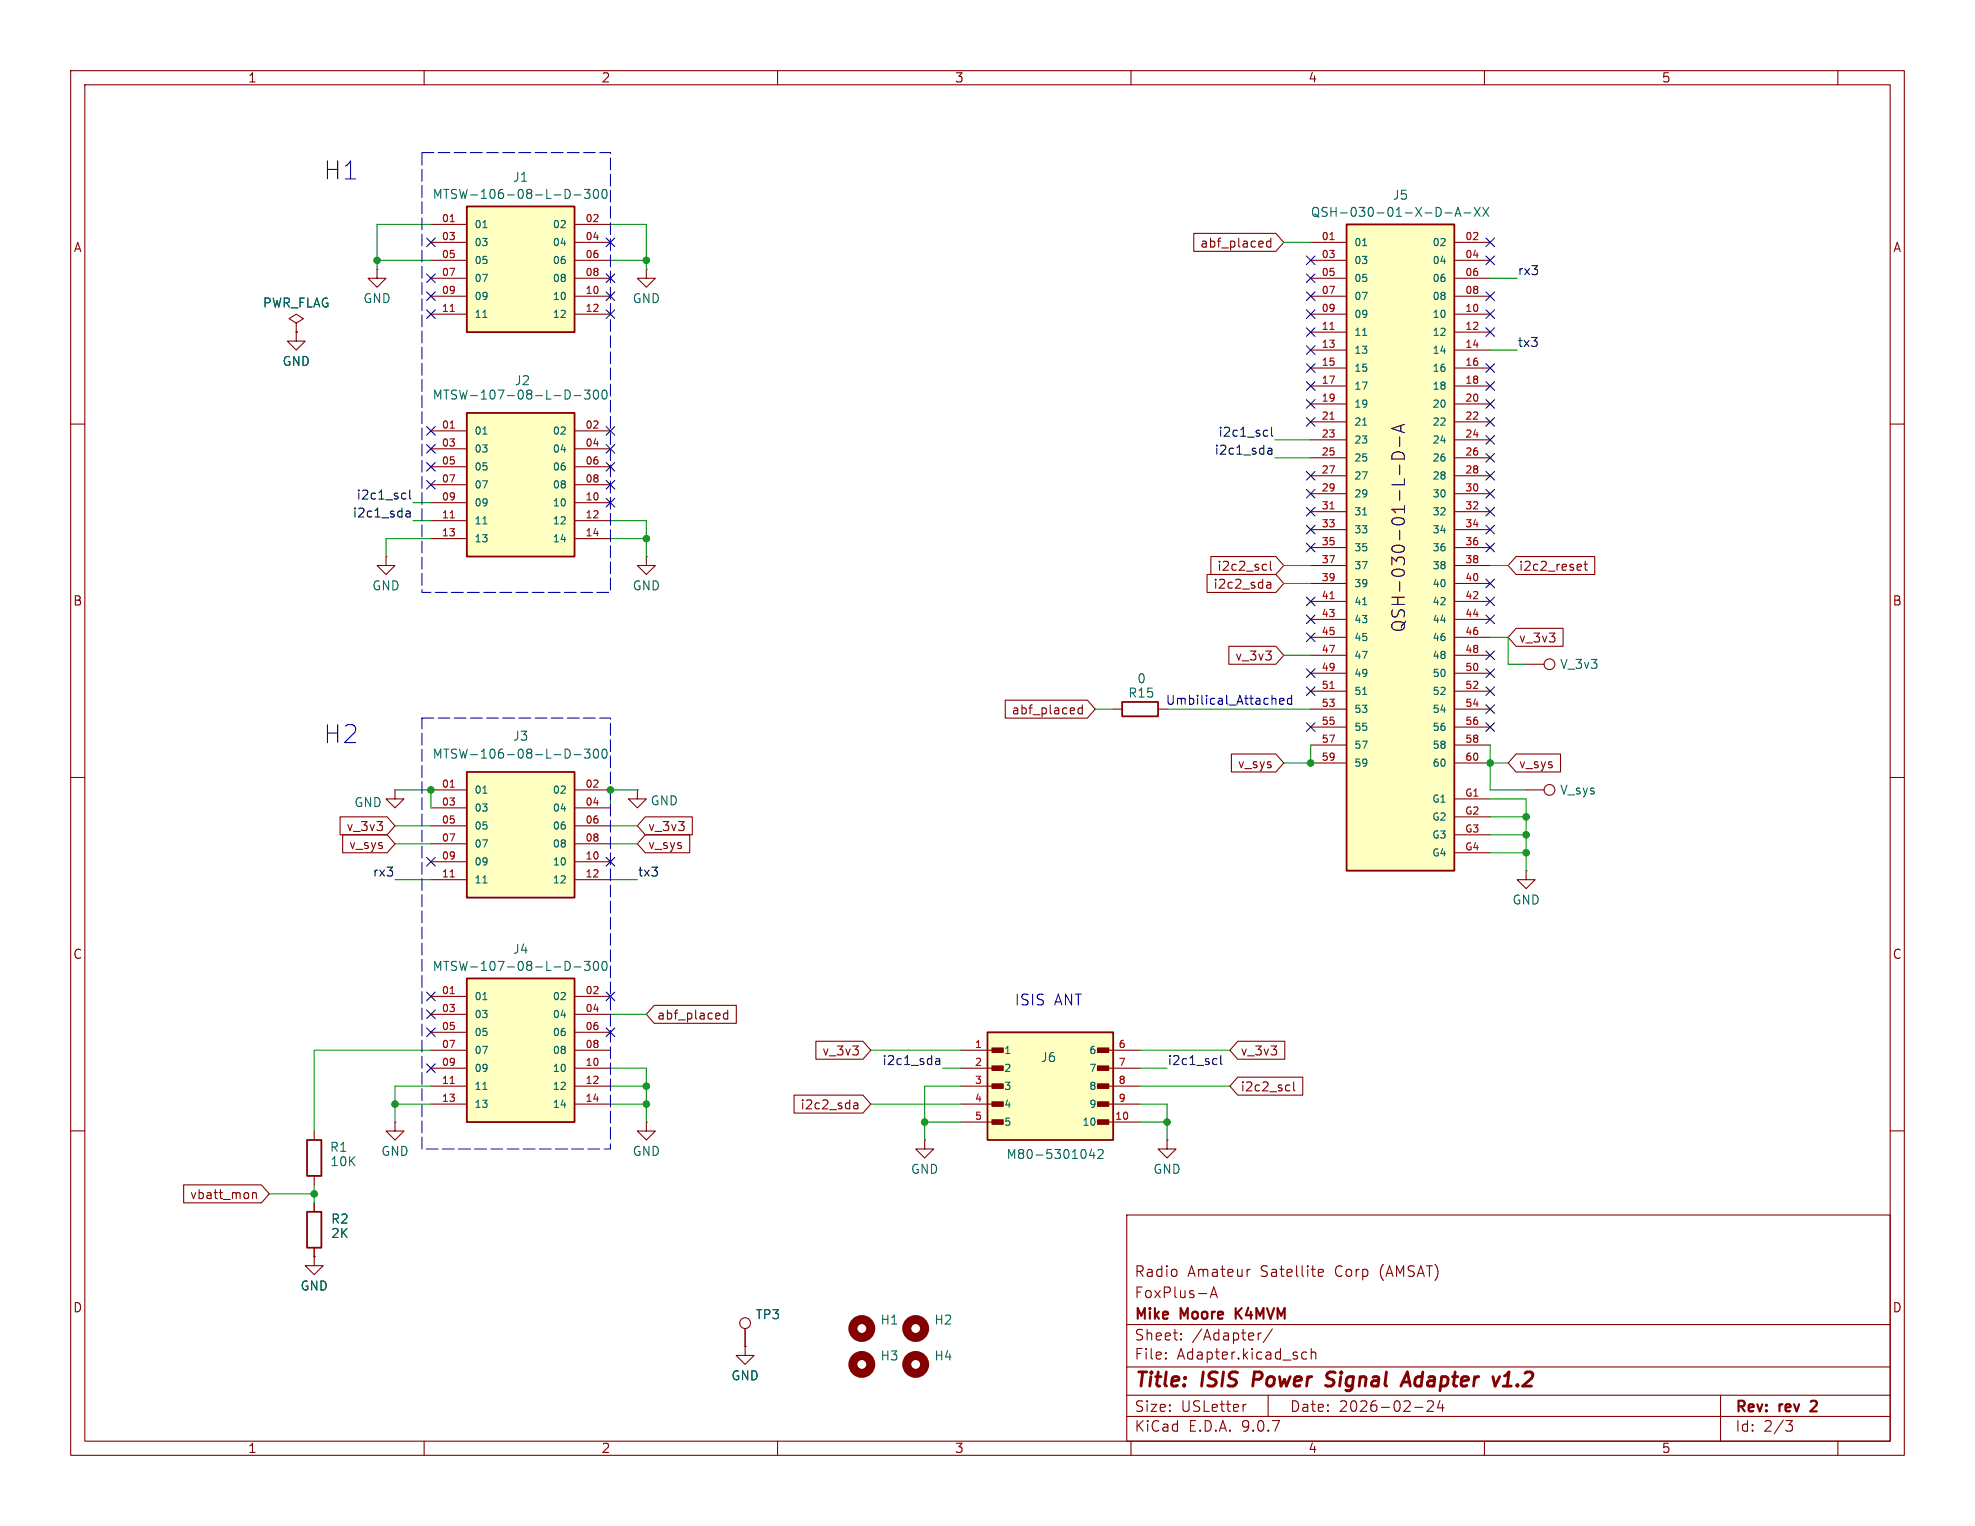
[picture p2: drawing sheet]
<svg xmlns="http://www.w3.org/2000/svg" width="279mm" height="216mm" viewBox="0 0 279 216" stroke-linecap="round" stroke-linejoin="round" font-family="sans-serif">
<g fill="none" stroke="#840000" stroke-width=".15">
<path d="M10 10h259.4v195.9h-259.4zM12 12h255.4v191.9h-255.4zM60 10v2M110 10v2M160 10v2M210 10v2M260 10v2M10 60h2M267.4 60h2M10 110h2M267.4 110h2M10 160h2"/>
<path d="M44.4 160v1.3M44.4 166.4v1.2M159.4 171.9h108v32h-108zM176.9 179.6l-.3 .1M267.4 160h2M159.4 197.4h108M159.4 193.4h108M159.4 187.4h108M164.9 192.1l.1 .1-.1 .1M164.9 192.1v.1v.1M164.9 191.4v.1M164.9 192.1v.2"/>
<path d="M164.9 191.4h.1l-.1 .1M167.1 189.4v.1v.1M167.1 189.4l-.1 .1 .1 .1M167.1 188.7v.1M167.1 189.4v.2M167.1 188.7h-.1l.1 .1M171.2 183.6l.5-1.5 .5 1.5M171.4 183.2h.7M176.3 198.7l-.3 .1M178 188.6v1M178.4 188.6l-.3 .1-.1 .2M179.4 197.4v3"/>
<path d="M180 188l-1.3 1.9M184.2 192.1l.2 .2 .5-.1M184.9 191.4l-.5-.1-.2 .1M185.5 191.4a.37 .37 0 0 1 .6 .1v.8M185.5 190.8v1.5M186.5 180.1l.7-.2-.1-.2-.4-.1-.2 .2 .1 .7 .1 .1 .4-.1M200.1 199.1h1.2M202.7 198.3l.1 .2-.1 .3-.8 .9h.9M203.7 198.1l-.3 1.1h.9M204.1 198.7v1M243.4 197.4v6.5M60 203.9v2"/>
<path d="M110 203.9v2M159.4 200.4h108M160 203.9v2M210 203.9v2M252.6 201h1l-.5 .6a.41 .41 0 0 1 .5 .2v.4l-.2 .2-.5 .1M260 203.9v2"/>
</g>
<path d="M174.8 185.1v1.5M175.7 185.1l-.9 .8M256.2 198.2v.1M257 198.8l-.9 .9h.9" fill="none" stroke="#840000" stroke-width=".3"/>
<path d="M177.5 194.1l-.3 2M188.6 195.9a.85 .85 0 0 1-1.1 .1M188.6 194.1h-.5a.49 .49 0 0 0-.4 .4 .49 .49 0 0 0 .3 .6l.6 .1M198.2 196.1l.9-2 .4 2M198.4 195.5h1M212.7 196.1h1.1M212.8 194.7l.7-.6-.3 2" fill="none" stroke="#840000" stroke-width=".4"/>
<path d="M43.4 161.3h2.1v5.1h-2.1z" fill="none" stroke="#840000" stroke-width=".25"/>
<path d="M139.7 146.1h17.8v15.2h-17.8z" fill="#ffffc2"/>
<path d="M158.7 99.3h5.1v2h-5.1zM139.7 146.1h17.8v15.2h-17.8z" fill="none" stroke="#840000" stroke-width=".25"/>
<g fill="#840000" stroke="#840000" stroke-width=".15">
<path d="M140.3 148.3h1.6v.6h-1.6z"/>
<path d="M140.3 150.8h1.6v.6h-1.6z"/>
<path d="M140.3 153.4h1.6v.6h-1.6z"/>
<path d="M140.3 155.9h1.6v.6h-1.6z"/>
<path d="M140.3 158.4h1.6v.7h-1.6z"/>
<path d="M155.3 148.3h1.5v.6h-1.5z"/>
<path d="M155.3 150.8h1.5v.6h-1.5z"/>
<path d="M155.3 153.4h1.5v.6h-1.5z"/>
<path d="M155.3 155.9h1.5v.6h-1.5z"/>
<path d="M155.3 158.4h1.5v.7h-1.5z"/>
</g>
<g fill="none" stroke="#840000" stroke-width=".15">
<path d="M53.3 38.1v1.3h1.3l-1.3 1.2-1.2-1.2h1.2M53.3 38.1h.1M41.9 47v1.3h1.3l-1.3 1.2-1.3-1.2h1.3M41.9 47h.1M41.9 45.7l1-.6-1-.6-1 .6 1 .6v1.3M55.9 111.8v1.2h1.2l-1.2 1.3-1.3-1.3h1.3M55.9 111.8h.1M157.5 100.3h1.2M163.8 100.3h1.3M55.9 158.8v1.2h1.2l-1.2 1.3-1.3-1.3h1.3M55.9 158.8h.1M135.9 148.6h5.1"/>
<path d="M135.9 151.1h5.1M135.9 153.7h5.1M135.9 156.2h5.1M135.9 158.8h5.1M156.2 148.6h5.1M156.2 151.1h5.1M156.2 153.7h5.1M156.2 156.2h5.1M156.2 158.8h5.1M165.1 161.3v1.3h1.3l-1.3 1.2-1.3-1.2h1.3M165.1 161.3h.1"/>
</g>
<path d="M154.4 162.6l-.3 .9h.8M154.7 163.1v.8M155.3 162.8l.2-.2h.3l.2 .2 .1 .2-.1 .2-.7 .7h.8" fill="none" stroke="#006464" stroke-width=".15"/>
<path d="M66 109.2h15.3v17.8h-15.3z" fill="#ffffc2"/>
<path d="M66 109.2h15.3v17.8h-15.3zM43.4 171.5h2.1v5h-2.1z" fill="none" stroke="#840000" stroke-width=".25"/>
<g fill="none" stroke="#840000" stroke-width=".15">
<path d="M91.4 38.1v1.3h1.3l-1.3 1.2-1.2-1.2h1.2M91.4 38.1h.1M54.6 78.7v1.3h1.3l-1.3 1.3-1.3-1.3h1.3M54.6 78.7h.1M61 111.8h5M61 114.3h5M61 116.8h5M61 119.4h5M81.3 111.8h5.1M81.3 114.3h5.1M81.3 116.8h5.1M81.3 119.4h5.1"/>
<path d="M61 121.9h5M61 124.5h5M81.3 121.9h5.1M81.3 124.5h5.1M44.4 177.8v1.3h1.3l-1.3 1.2-1.2-1.2h1.2M44.4 177.8h.1M44.4 170.2v1.3M44.4 176.5v1.3"/>
</g>
<path d="M68.3 112.2h.6M79.9 106a.64 .64 0 0 1 .8 .6 .64 .64 0 0 1-.8 .7M81.2 106.8h1M82.7 106h.8l-.5 .5 .4 .1v.5l-.2 .2h-.3l-.2-.2M84.1 106.1l.1-.1a.69 .69 0 0 1 .3 1.1l-.1 .2a.69 .69 0 0 1-.3-1.2zM85.3 106.1l.2-.1a.69 .69 0 0 1 .3 1.1l-.2 .2a.69 .69 0 0 1-.3-1.2zM68.3 124.9h.6" fill="none" stroke="#006464" stroke-width=".15"/>
<path d="M63.7 111.4h.6M63.7 124.1h.6" fill="none" stroke="#a90000" stroke-width=".15"/>
<path d="M190.5 31.8h15.2v91.4h-15.2z" fill="#ffffc2"/>
<path d="M190.5 31.8h15.2v91.4h-15.2z" fill="none" stroke="#840000" stroke-width=".25"/>
<g fill="none" stroke="#840000" stroke-width=".15">
<path d="M185.4 34.3h5.1M185.4 36.8h5.1M185.4 39.4h5.1M205.7 34.3h5.1M205.7 36.8h5.1M205.7 39.4h5.1M185.4 41.9h5.1M185.4 44.5h5.1M185.4 47h5.1M185.4 49.5h5.1M185.4 52.1h5.1M185.4 54.6h5.1"/>
<path d="M185.4 57.2h5.1M185.4 59.7h5.1M205.7 41.9h5.1M205.7 44.5h5.1M205.7 47h5.1M205.7 49.5h5.1M205.7 52.1h5.1M205.7 54.6h5.1M205.7 57.2h5.1M205.7 59.7h5.1M185.4 62.2h5.1M185.4 64.8h5.1"/>
<path d="M185.4 67.3h5.1M185.4 69.9h5.1M185.4 72.4h5.1M185.4 74.9h5.1M185.4 77.5h5.1M205.7 62.2h5.1M205.7 64.8h5.1M205.7 67.3h5.1M205.7 69.9h5.1M205.7 72.4h5.1M205.7 74.9h5.1M205.7 77.5h5.1"/>
<path d="M185.4 80h5.1M185.4 82.6h5.1M185.4 85.1h5.1M185.4 87.6h5.1M185.4 90.2h5.1M185.4 92.7h5.1M185.4 95.3h5.1M185.4 97.8h5.1M205.7 80h5.1M205.7 82.6h5.1M205.7 85.1h5.1M205.7 87.6h5.1"/>
<path d="M205.7 90.2h5.1M205.7 92.7h5.1M205.7 95.3h5.1M205.7 97.8h5.1M215.9 94h2.5M185.4 100.3h5.1M185.4 102.9h5.1M185.4 105.4h5.1M185.4 108h5.1M205.7 100.3h5.1M205.7 102.9h5.1M205.7 105.4h5.1"/>
<path d="M205.7 108h5.1M205.7 113h5.1M205.7 115.6h5.1M205.7 118.1h5.1M215.9 111.8h2.5M205.7 120.7h5.1M215.9 123.2v1.3h1.3l-1.3 1.2-1.3-1.2h1.3M215.9 123.2h.1"/>
<circle cx="219.2" cy="94" r=".76"/>
<circle cx="219.2" cy="111.8" r=".76"/>
</g>
<g fill="none" stroke="#006464" stroke-width=".15">
<path d="M192.8 34.8h.6M204.4 30.1h1M205.8 30.6l.5-1.3 .4 1.3M206 30.2h.6M207.1 30.1h1M208.6 29.3l.8 1.3M209.4 29.3l-.8 1.3M209.8 29.3l.8 1.3M210.6 29.3l-.8 1.3M192.8 47.5h.6M192.8 60.2h.6M192.8 72.9h.6"/>
<path d="M192.8 85.6h.6M192.8 98.3h.6"/>
</g>
<path d="M188.2 33.9h.5M188.2 46.6h.5M188.2 59.3h.5M188.2 72h.5M188.2 84.7h.5M188.2 97.4h.5" fill="none" stroke="#a90000" stroke-width=".15"/>
<circle cx="121.9" cy="188" r="1.27" fill="none" stroke="#840000" stroke-width="1.3"/>
<path d="M66 29.2h15.3v17.8h-15.3z" fill="#ffffc2"/>
<path d="M66 29.2h15.3v17.8h-15.3z" fill="none" stroke="#840000" stroke-width=".25"/>
<path d="M61 31.8h5M61 34.3h5M61 36.8h5M61 39.4h5M81.3 31.8h5.1M81.3 34.3h5.1M81.3 36.8h5.1M81.3 39.4h5.1M61 41.9h5M61 44.5h5M81.3 41.9h5.1M81.3 44.5h5.1" fill="none" stroke="#840000" stroke-width=".15"/>
<path d="M68.3 32.2h.6M79.9 26.8a.64 .64 0 0 1 .8 .6 .64 .64 0 0 1-.8 .7M81.2 27.6h1M82.7 26.8h.8l-.5 .5 .4 .1v.5l-.2 .2h-.3l-.2-.2M84.1 26.9l.1-.1a.69 .69 0 0 1 .3 1.1l-.1 .2a.69 .69 0 0 1-.3-1.2zM85.3 26.9l.2-.1a.69 .69 0 0 1 .3 1.1l-.2 .2a.69 .69 0 0 1-.3-1.2zM68.3 44.9h.6" fill="none" stroke="#006464" stroke-width=".15"/>
<path d="M63.7 31.4h.6M63.7 44.1h.6" fill="none" stroke="#a90000" stroke-width=".15"/>
<circle cx="129.5" cy="193" r="1.27" fill="none" stroke="#840000" stroke-width="1.3"/>
<path d="M66 58.4h15.3v20.3h-15.3z" fill="#ffffc2"/>
<path d="M66 58.4h15.3v20.3h-15.3z" fill="none" stroke="#840000" stroke-width=".25"/>
<g fill="none" stroke="#840000" stroke-width=".15">
<path d="M61 61h5M61 63.5h5M61 66h5M61 68.6h5M61 71.1h5M61 73.7h5M61 76.2h5M81.3 61h5.1M81.3 63.5h5.1M81.3 66h5.1M81.3 68.6h5.1M81.3 71.1h5.1"/>
<path d="M81.3 73.7h5.1M81.3 76.2h5.1M91.4 158.8v1.2h1.3l-1.3 1.3-1.2-1.3h1.2M91.4 158.8h.1M130.8 161.3v1.3h1.3l-1.3 1.2-1.3-1.2h1.3M130.8 161.3h.1"/>
</g>
<path d="M79.9 55.2a.64 .64 0 0 1 .8 .6 .64 .64 0 0 1-.8 .7M81.2 56h1M82.7 55.2h.8l-.5 .5 .4 .1v.5l-.2 .2h-.3l-.2-.2M84.1 55.3l.1-.1a.69 .69 0 0 1 .3 1.1l-.1 .2a.69 .69 0 0 1-.3-1.2zM85.3 55.3l.2-.1a.69 .69 0 0 1 .3 1.1l-.2 .2a.69 .69 0 0 1-.3-1.2zM68.3 61.4h.6M68.3 74.1h.6" fill="none" stroke="#006464" stroke-width=".15"/>
<path d="M63.7 60.6h.6M63.7 73.3h.6" fill="none" stroke="#a90000" stroke-width=".15"/>
<circle cx="121.9" cy="193" r="1.27" fill="none" stroke="#840000" stroke-width="1.3"/>
<path d="M66 138.4h15.3v20.4h-15.3z" fill="#ffffc2"/>
<path d="M66 138.4h15.3v20.4h-15.3z" fill="none" stroke="#840000" stroke-width=".25"/>
<g fill="none" stroke="#840000" stroke-width=".15">
<path d="M168.9 33h11.6l1.1 1.3-1.1 1.3h-11.6zM179.8 33.7v1.3M179.8 34.2l-.4-.1-.2 .3v.3l.1 .2h.5M41.9 47h.1M91.4 78.7v1.3h1.3l-1.3 1.3-1.2-1.3h1.2M91.4 78.7h.1M171.3 78.7h9.2l1.1 1.3-1.1 1.3h-9.2zM178.8 79.8l.4 .1M179.7 79.4v1.1l.2 .2M214.5 78.7h11.1v2.6h-11.1l-1.1-1.3zM223.3 79.8l.4 .1v.2l-.6 .2M224.1 79.8h.5"/>
<path d="M224.3 79.4v1.1v.1l.3 .1M142.2 99.1h11.6l1.1 1.2-1.1 1.3h-11.6zM153.1 99.7v1.3M170.8 81.3h9.7l1.1 1.3-1.1 1.2h-9.7zM173.8 91.4h6.7l1.1 1.3-1.1 1.3h-6.7zM179.2 80.6l-.4 .1M179.2 83l.2 .2h.4M179.2 82.4h.5l.1 .8M179.8 82.7h-.4l-.2 .2M214.5 88.9h6.6v2.5h-6.6l-1.1-1.2zM223.7 80.6l-.4 .1M48.1 115.6h6.7l1.1 1.2-1.1 1.3h-6.7z"/>
<path d="M48.5 118.1h6.3l1.1 1.3-1.1 1.3h-6.3zM90.2 111.8v1.2h1.2l-1.2 1.3-1.3-1.3h1.3M90.2 111.8h.1M91.3 118.1h6.3v2.6h-6.3l-1.1-1.3zM91.3 115.6h6.6v2.5h-6.6l-1.1-1.3zM153.1 100.2h-.4l-.2 .2v.4l.1 .1h.5M174.2 106.7h6.3l1.1 1.3-1.1 1.2h-6.3zM214.5 106.7h6.3v2.5h-6.3l-1.1-1.2zM61 141h5M61 143.5h5M61 146.1h5M61 148.6h5"/>
<path d="M61 151.1h5M61 153.7h5M61 156.2h5M81.3 141h5.1M81.3 143.5h5.1M81.3 146.1h5.1M81.3 148.6h5.1M81.3 151.1h5.1M81.3 153.7h5.1M81.3 156.2h5.1M92.6 142.2h11.6v2.6h-11.6l-1.2-1.3zM102.9 142.9v1.3"/>
<path d="M102.9 143.4l-.3-.1-.3 .3v.3l.2 .2h.4M112.3 154.9h9.8l1.1 1.3-1.1 1.3h-9.8zM115.4 147.3h6.7l1.1 1.3-1.1 1.3h-6.7zM120.8 156.7l.1 .2 .5-.1M120.8 156.1h.5l.1 .8M121.4 156.3l-.5 .1-.1 .2M175.1 147.3h6.7v2.6h-6.7l-1.1-1.3zM175.1 152.4h9.2v2.5h-9.2l-1.1-1.2zM182.1 153.5l.4 .1M182.5 154.3h-.4M183 153.1v1.1l.2 .1M26 167.6h11l1.1 1.3-1.1 1.3h-11z"/>
<path d="M35.7 168.7v.9M35.7 168.9l.2-.2 .3 .1 .1 .8M44.4 177.8h.1M44.4 170.2v1.3M44.4 176.5v1.3M105.4 190.5v1.3h1.3l-1.3 1.2-1.3-1.2h1.3M105.4 190.5h.1M105.4 188v2.5"/>
<circle cx="105.4" cy="187.2" r=".76"/>
</g>
<path d="M79.9 136a.64 .64 0 0 1 .8 .7 .64 .64 0 0 1-.8 .6M81.2 136.8h1M82.7 136h.8l-.5 .5 .4 .1v.6l-.2 .1h-.3l-.2-.1M84.1 136.1l.1-.1a.69 .69 0 0 1 .3 1.2l-.1 .1a.69 .69 0 0 1-.3-1.2zM85.3 136.1l.2-.1a.69 .69 0 0 1 .3 1.2l-.2 .1a.69 .69 0 0 1-.3-1.2zM68.3 141.4h.6M68.3 154.1h.6" fill="none" stroke="#006464" stroke-width=".15"/>
<path d="M63.7 140.6h.6M63.7 153.3h.6" fill="none" stroke="#a90000" stroke-width=".15"/>
<circle cx="129.5" cy="188" r="1.27" fill="none" stroke="#840000" stroke-width="1.3"/>
<g fill="none" stroke="#0f0f0f" stroke-width=".15">
<path d="M57 69.8h.4M57.4 70.5l-.4 .1M57.4 73l.2 .1h.4M57.5 72.4h.5v.7M58 69.3v1.1l.1 .2M58 72.6l-.4 .1-.2 .1M179 60.9h.3M179.3 61.7h-.3M179.3 64.1l.2 .2 .4-.1M179.4 63.5h.5v.8M179.9 60.4v1.1l.2 .2M179.9 63.7l-.4 .1-.2 .2"/>
<path d="M132.3 150.4l.2 .2h.4M132.4 149.8h.5v.8M132.9 150.1h-.4l-.2 .2M171.8 149.8h.4M172.2 150.6h-.4M172.7 149.3v1.1l.2 .2"/>
</g>
<g fill="none" stroke="#009600" stroke-width=".15">
<path d="M53.3 36.8h7.7M61 31.8h-7.7v6.3M86.4 36.8h5M86.4 31.8h5v6.3M181.6 34.3h3.8M210.8 39.4h3.8M210.8 49.5h3.8M58.4 73.7h2.6M58.4 71.1h2.6M61 76.2h-6.4v2.5M86.4 73.7h5v5M86.4 76.2h5"/>
<path d="M180.3 64.8h5.1M180.3 62.2h5.1M181.6 82.6h3.8M181.6 80h3.8M181.6 92.7h3.8M210.8 80h2.6M210.8 90.2h2.6v3.8h2.5M55.9 119.4h5.1M55.9 111.8h5.1v2.5M55.9 116.8h5.1M86.4 119.4h3.8M86.4 116.8h3.8"/>
<path d="M90.2 111.8h-3.8v2.5M154.9 100.3h2.6M165.1 100.3h20.3M185.4 105.4v2.6h-3.8M210.8 105.4v6.4h5.1M210.8 108h2.6M210.8 115.6h5.1M210.8 113h5.1v10.2M210.8 118.1h5.1M55.9 124.5h5.1M86.4 124.5h3.8M210.8 120.7h5.1"/>
<path d="M55.9 156.2h5.1M61 153.7h-5.1v5.1M61 148.6h-16.6v11.4M86.4 153.7h5M86.4 151.1h5v7.7M86.4 156.2h5M86.4 143.5h5M123.2 148.6h12.7M123.2 156.2h12.7M130.8 158.8h5.1M133.3 151.1h2.6M135.9 153.7h-5.1v7.6"/>
<path d="M161.3 153.7h12.7M161.3 148.6h12.7M161.3 156.2h3.8v5.1M161.3 151.1h3.8M161.3 158.8h3.8M38.1 168.9h6.3M44.4 167.6v2.6"/>
</g>
<g fill="none" stroke="#000084" stroke-width=".15">
<path d="M60.4 38.8l1.2 1.2M60.4 33.7l1.2 1.2M61.6 38.8l-1.2 1.2M61.6 33.7l-1.2 1.2M85.8 38.8l1.2 1.2M85.8 33.7l1.2 1.2M87 38.8l-1.2 1.2M87 33.7l-1.2 1.2M184.8 36.2l1.2 1.2M184.8 38.8l1.2 1.2M186 36.2l-1.2 1.2M186 38.8l-1.2 1.2"/>
<path d="M210.2 36.2l1.2 1.2M210.2 33.7l1.2 1.2M211.4 33.7l-1.2 1.2M211.4 36.2l-1.2 1.2M60.4 41.3l1.2 1.2M60.4 43.8l1.2 1.3M61.6 41.3l-1.2 1.2M61.6 43.8l-1.2 1.3M85.8 43.8l1.2 1.3M85.8 41.3l1.2 1.2M87 43.8l-1.2 1.3M87 41.3l-1.2 1.2"/>
<path d="M184.8 54l1.2 1.2M184.8 59.1l1.2 1.2M184.8 43.8l1.2 1.3M184.8 41.3l1.2 1.2M184.8 46.4l1.2 1.2M184.8 51.5l1.2 1.2M184.8 56.5l1.2 1.3M184.8 48.9l1.2 1.2M186 54l-1.2 1.2M186 59.1l-1.2 1.2M186 43.8l-1.2 1.3M186 41.3l-1.2 1.2"/>
<path d="M186 46.4l-1.2 1.2M186 51.5l-1.2 1.2M186 56.5l-1.2 1.3M186 48.9l-1.2 1.2M210.2 43.8l1.2 1.3M210.2 46.4l1.2 1.2M210.2 51.5l1.2 1.2M210.2 41.3l1.2 1.2M210.2 56.5l1.2 1.3M210.2 54l1.2 1.2M210.2 59.1l1.2 1.2M211.4 59.1l-1.2 1.2"/>
<path d="M211.4 43.8l-1.2 1.3M211.4 46.4l-1.2 1.2M211.4 51.5l-1.2 1.2M211.4 41.3l-1.2 1.2M211.4 56.5l-1.2 1.3M211.4 54l-1.2 1.2M60.4 65.4l1.2 1.2M60.4 62.9l1.2 1.2M60.4 60.4l1.2 1.2M60.4 68l1.2 1.2M61.6 65.4l-1.2 1.2M61.6 62.9l-1.2 1.2"/>
<path d="M61.6 60.4l-1.2 1.2M61.6 68l-1.2 1.2M85.8 62.9l1.2 1.2M85.8 70.5l1.2 1.2M85.8 68l1.2 1.2M85.8 60.4l1.2 1.2M85.8 65.4l1.2 1.2M87 62.9l-1.2 1.2M87 70.5l-1.2 1.2M87 68l-1.2 1.2M87 60.4l-1.2 1.2M87 65.4l-1.2 1.2"/>
<path d="M184.8 76.9l1.2 1.2M184.8 69.2l1.2 1.3M184.8 71.8l1.2 1.2M184.8 66.7l1.2 1.2M184.8 74.3l1.2 1.2M186 69.2l-1.2 1.3M186 71.8l-1.2 1.2M186 76.9l-1.2 1.2M186 66.7l-1.2 1.2M186 74.3l-1.2 1.2M210.2 64.2l1.2 1.2M210.2 66.7l1.2 1.2"/>
<path d="M210.2 61.6l1.2 1.2M210.2 76.9l1.2 1.2M210.2 69.2l1.2 1.3M210.2 71.8l1.2 1.2M210.2 74.3l1.2 1.2M211.4 71.8l-1.2 1.2M211.4 61.6l-1.2 1.2M211.4 69.2l-1.2 1.3M211.4 64.2l-1.2 1.2M211.4 66.7l-1.2 1.2M211.4 76.9l-1.2 1.2M211.4 74.3l-1.2 1.2"/>
<path d="M184.8 97.2l1.2 1.2M184.8 84.5l1.2 1.2M184.8 89.6l1.2 1.2M184.8 87l1.2 1.2M184.8 94.6l1.2 1.3M186 97.2l-1.2 1.2M186 84.5l-1.2 1.2M186 89.6l-1.2 1.2M186 87l-1.2 1.2M186 94.6l-1.2 1.3M210.2 84.5l1.2 1.2M210.2 92.1l1.2 1.2"/>
<path d="M210.2 97.2l1.2 1.2M210.2 94.6l1.2 1.3M210.2 99.7l1.2 1.2M210.2 87l1.2 1.2M210.2 81.9l1.2 1.3M211.4 84.5l-1.2 1.2M211.4 92.1l-1.2 1.2M211.4 97.2l-1.2 1.2M211.4 94.6l-1.2 1.3M211.4 99.7l-1.2 1.2M211.4 87l-1.2 1.2M211.4 81.9l-1.2 1.3"/>
<path d="M184.8 102.3l1.2 1.2M186 102.3l-1.2 1.2M210.2 102.3l1.2 1.2M211.4 102.3l-1.2 1.2M60.4 121.3l1.2 1.2M61.6 121.3l-1.2 1.2M85.8 121.3l1.2 1.2M87 121.3l-1.2 1.2M60.4 140.4l1.2 1.2M60.4 145.4l1.2 1.3M60.4 150.5l1.2 1.2M60.4 142.9l1.2 1.2"/>
<path d="M61.6 140.4l-1.2 1.2M61.6 145.4l-1.2 1.3M61.6 150.5l-1.2 1.2M61.6 142.9l-1.2 1.2M85.8 140.4l1.2 1.2M85.8 145.4l1.2 1.3M87 140.4l-1.2 1.2M87 145.4l-1.2 1.3"/>
</g>
<path d="M197 64.3a1.01 1.01 0 0 1 1.7 .2v.4h-1.8zM198 61.8v1.4M198 65.8v1.3M198.2 60.2v.8M198.7 60l-1.8 .6 1.8 .6" fill="none" stroke="#000" stroke-width=".15"/>
<path d="M181 99.2l.6-.1v-.2l-.4-.1-.2 .2 .1 .6h.5M182.7 98.9l-.3-.1-.3 .2v.4l.1 .2h.5M182.7 98.4v1.2" fill="none" stroke="#0000c2" stroke-width=".15"/>
<path d="M59.7 21.6h26.7v62.2h-26.7zM59.7 101.6h26.7v61h-26.7z" fill="none" stroke="#0000c2" stroke-width=".15" stroke-dasharray="1.7 .6"/>
<g fill="#009600" stroke="#009600" stroke-width=".15">
<circle cx="53.3" cy="36.8" r=".46"/>
<circle cx="91.4" cy="76.2" r=".46"/>
<circle cx="91.4" cy="36.8" r=".46"/>
<circle cx="215.9" cy="118.1" r=".46"/>
<circle cx="215.9" cy="115.6" r=".46"/>
<circle cx="185.4" cy="108" r=".46"/>
<circle cx="210.8" cy="108" r=".46"/>
<circle cx="215.9" cy="120.7" r=".46"/>
<circle cx="44.4" cy="168.9" r=".46"/>
<circle cx="55.9" cy="156.2" r=".46"/>
<circle cx="61" cy="111.8" r=".46"/>
<circle cx="165.1" cy="158.8" r=".46"/>
<circle cx="130.8" cy="158.8" r=".46"/>
<circle cx="86.4" cy="111.8" r=".46"/>
<circle cx="91.4" cy="153.7" r=".46"/>
<circle cx="91.4" cy="156.2" r=".46"/>
</g>
<g font-size="3.5" fill="#0000c2">
<text x="45.7" y="25.6">H1</text>
<text x="45.7" y="105.4">H2</text>
</g>
<g font-size="2.8" fill="#840000">
<text x="160.4" y="196.8">Title:</text>
<text x="170.1" y="196.8">ISIS</text>
<text x="178.1" y="196.8">Power</text>
<text x="189.3" y="196.8">Signal</text>
<text x="200.9" y="196.8">Adapter</text>
<text x="214.5" y="196.8">v1.2</text>
</g>
<text font-size="2.5" x="199" y="89.5" transform="rotate(-90 199 89.5)">QSH-030-01-L-D-A</text>
<g font-size="2.1" fill="#0000c2">
<text x="143.5" y="142.5">ISIS</text>
<text x="149.1" y="142.5">ANT</text>
</g>
<g font-size="2.1" fill="#840000">
<text x="160.4" y="183.9">FoxPlus-A</text>
<text x="160.4" y="180.9">Radio</text>
<text x="168" y="180.9">Amateur</text>
<text x="178.4" y="180.9">Satellite</text>
<text x="189" y="180.9">Corp</text>
<text x="195.5" y="180.9">(AMSAT)</text>
<text x="160.4" y="189.9">Sheet:</text>
<text x="160.4" y="187.1">Mike</text>
<text x="167.1" y="187.1">Moore</text>
<text x="168.6" y="189.9">/Adapter/</text>
<text x="175.5" y="187.1">K4MVM</text>
<text x="160.4" y="192.6">File:</text>
<text x="166.5" y="192.6">Adapter.kicad_sch</text>
<text x="160.4" y="202.8">KiCad</text>
<text x="160.4" y="200">Size:</text>
<text x="167.1" y="200">USLetter</text>
<text x="168.1" y="202.8">E.D.A.</text>
<text x="175.7" y="202.8">9.0.7</text>
<text x="182.4" y="200">Date:</text>
<text x="189.4" y="200">2026-02-24</text>
<text x="245.4" y="200.2">Rev:</text>
<text x="245.4" y="202.8">Id:</text>
<text x="249.5" y="202.8">2/3</text>
<text x="251.8" y="200.2">rev</text>
<text x="256.9" y="200.2">2</text>
</g>
<g font-size="1.8" fill="#840000">
<text x="35" y="11.9">1</text>
<text x="85" y="11.9">2</text>
<text x="135" y="11.9">3</text>
<text x="185" y="11.9">4</text>
<text x="235" y="11.9">5</text>
<text x="10.3" y="35.9">A</text>
<text x="169.7" y="35.2">abf_placed</text>
<text x="267.7" y="35.9">A</text>
<text x="171.6" y="83.5">i2c2_sda</text>
<text x="172.1" y="81">i2c2_scl</text>
<text x="214.8" y="81">i2c2_reset</text>
<text x="10.3" y="85.9">B</text>
<text x="267.7" y="85.9">B</text>
<text x="174.7" y="93.7">v_3v3</text>
<text x="214.8" y="91.1">v_3v3</text>
<text x="143" y="101.3">abf_placed</text>
<text x="175" y="108.9">v_sys</text>
<text x="214.8" y="108.9">v_sys</text>
<text x="48.9" y="117.8">v_3v3</text>
<text x="91.6" y="117.8">v_3v3</text>
<text x="49.3" y="120.3">v_sys</text>
<text x="91.6" y="120.3">v_sys</text>
<text x="10.3" y="135.9">C</text>
<text x="267.7" y="135.9">C</text>
<text x="92.9" y="144.5">abf_placed</text>
<text x="116.2" y="149.5">v_3v3</text>
<text x="175.4" y="149.5">v_3v3</text>
<text x="175.4" y="154.6">i2c2_scl</text>
<text x="113.2" y="157.2">i2c2_sda</text>
<text x="26.8" y="169.9">vbatt_mon</text>
<text x="10.3" y="185.9">D</text>
<text x="267.7" y="185.9">D</text>
<text x="35" y="205.8">1</text>
<text x="85" y="205.8">2</text>
<text x="135" y="205.8">3</text>
<text x="185" y="205.8">4</text>
<text x="235" y="205.8">5</text>
</g>
<g font-size="1.8" fill="#006464">
<text x="61.1" y="28.4">MTSW-106-08-L-D-300</text>
<text x="72.5" y="25.9">J1</text>
<text x="196.9" y="28.5">J5</text>
<text x="185.3" y="30.9">QSH-030-01-X-D-A-XX</text>
<text x="37.1" y="43.7">PWR_FLAG</text>
<text x="51.3" y="43.1">GND</text>
<text x="89.4" y="43.1">GND</text>
<text x="39.9" y="52">GND</text>
<text x="61.1" y="56.7">MTSW-107-08-L-D-300</text>
<text x="72.7" y="54.7">J2</text>
<text x="52.6" y="83.7">GND</text>
<text x="89.4" y="83.7">GND</text>
<text x="220.6" y="94.8">V_3v3</text>
<text x="159.5" y="98.9">R15</text>
<text x="160.8" y="96.9">0</text>
<text x="61.1" y="107.5">MTSW-106-08-L-D-300</text>
<text x="72.5" y="105">J3</text>
<text x="220.6" y="112.6">V_sys</text>
<text x="50" y="114.4">GND</text>
<text x="91.9" y="114.1">GND</text>
<text x="213.9" y="128.2">GND</text>
<text x="61.1" y="137.6">MTSW-107-08-L-D-300</text>
<text x="72.5" y="135.1">J4</text>
<text x="147.1" y="150.5">J6</text>
<text x="46.6" y="163.2">R1</text>
<text x="46.6" y="165.2">10K</text>
<text x="53.8" y="163.7">GND</text>
<text x="89.4" y="163.7">GND</text>
<text x="128.8" y="166.3">GND</text>
<text x="142.3" y="164.2">M80-5301042</text>
<text x="163.1" y="166.3">GND</text>
<text x="46.7" y="173.3">R2</text>
<text x="46.7" y="175.4">2K</text>
<text x="42.4" y="182.8">GND</text>
<text x="106.8" y="186.8">TP3</text>
<text x="124.5" y="187.6">H1</text>
<text x="132.1" y="187.6">H2</text>
<text x="103.4" y="195.5">GND</text>
<text x="124.5" y="192.7">H3</text>
<text x="132.1" y="192.7">H4</text>
</g>
<g font-size="1.8" fill="#0f0f0f">
<text x="214.6" y="39">rx3</text>
<text x="214.6" y="49.2">tx3</text>
<text x="171.7" y="64.4">i2c1_sda</text>
<text x="172.3" y="61.9">i2c1_scl</text>
<text x="50.4" y="70.8">i2c1_scl</text>
<text x="49.8" y="73.3">i2c1_sda</text>
<text x="52.7" y="124.1">rx3</text>
<text x="90.2" y="124.1">tx3</text>
<text x="124.7" y="150.8">i2c1_sda</text>
<text x="165.1" y="150.8">i2c1_scl</text>
</g>
<text font-size="1.8" fill="#0000c2" x="164.8" y="99.9">Umbilical_Attached</text>
<g font-size="1.4" fill="#a90000">
<text x="62.4" y="31.5">01</text>
<text x="62.4" y="34">03</text>
<text x="82.7" y="31.5">02</text>
<text x="82.7" y="34">04</text>
<text x="186.9" y="34">01</text>
<text x="207.2" y="34">02</text>
<text x="62.4" y="36.6">05</text>
<text x="62.4" y="39.1">07</text>
<text x="62.4" y="41.7">09</text>
<text x="82.7" y="36.6">06</text>
<text x="82.7" y="39.1">08</text>
<text x="82.7" y="41.7">10</text>
<text x="186.9" y="36.6">03</text>
<text x="186.9" y="39.1">05</text>
<text x="186.9" y="41.7">07</text>
<text x="207.2" y="36.6">04</text>
<text x="207.2" y="39.1">06</text>
<text x="207.2" y="41.7">08</text>
<text x="62.4" y="44.2">11</text>
<text x="82.7" y="44.2">12</text>
<text x="186.9" y="44.2">09</text>
<text x="186.9" y="46.7">11</text>
<text x="207.2" y="44.2">10</text>
<text x="207.2" y="46.7">12</text>
<text x="186.9" y="49.3">13</text>
<text x="186.9" y="51.8">15</text>
<text x="207.2" y="49.3">14</text>
<text x="207.2" y="51.8">16</text>
<text x="186.9" y="54.4">17</text>
<text x="186.9" y="56.9">19</text>
<text x="186.9" y="59.4">21</text>
<text x="207.2" y="54.4">18</text>
<text x="207.2" y="56.9">20</text>
<text x="207.2" y="59.4">22</text>
<text x="62.4" y="60.7">01</text>
<text x="62.4" y="63.2">03</text>
<text x="62.4" y="65.8">05</text>
<text x="82.7" y="60.7">02</text>
<text x="82.7" y="63.2">04</text>
<text x="82.7" y="65.8">06</text>
<text x="186.9" y="62">23</text>
<text x="186.9" y="64.5">25</text>
<text x="207.2" y="62">24</text>
<text x="207.2" y="64.5">26</text>
<text x="62.4" y="68.3">07</text>
<text x="62.4" y="70.9">09</text>
<text x="82.7" y="68.3">08</text>
<text x="82.7" y="70.9">10</text>
<text x="186.9" y="67.1">27</text>
<text x="186.9" y="69.6">29</text>
<text x="207.2" y="67.1">28</text>
<text x="207.2" y="69.6">30</text>
<text x="62.4" y="73.4">11</text>
<text x="62.4" y="75.9">13</text>
<text x="82.7" y="73.4">12</text>
<text x="82.7" y="75.9">14</text>
<text x="186.9" y="72.1">31</text>
<text x="186.9" y="74.7">33</text>
<text x="186.9" y="77.2">35</text>
<text x="207.2" y="72.1">32</text>
<text x="207.2" y="74.7">34</text>
<text x="207.2" y="77.2">36</text>
<text x="186.9" y="79.8">37</text>
<text x="186.9" y="82.3">39</text>
<text x="207.2" y="79.8">38</text>
<text x="207.2" y="82.3">40</text>
<text x="186.9" y="84.8">41</text>
<text x="186.9" y="87.4">43</text>
<text x="186.9" y="89.9">45</text>
<text x="207.2" y="84.8">42</text>
<text x="207.2" y="87.4">44</text>
<text x="207.2" y="89.9">46</text>
<text x="186.9" y="92.5">47</text>
<text x="186.9" y="95">49</text>
<text x="207.2" y="92.5">48</text>
<text x="207.2" y="95">50</text>
<text x="186.9" y="97.5">51</text>
<text x="186.9" y="100.1">53</text>
<text x="207.2" y="97.5">52</text>
<text x="207.2" y="100.1">54</text>
<text x="186.9" y="102.6">55</text>
<text x="186.9" y="105.2">57</text>
<text x="186.9" y="107.7">59</text>
<text x="207.2" y="102.6">56</text>
<text x="207.2" y="105.2">58</text>
<text x="207.2" y="107.7">60</text>
<text x="62.4" y="111.5">01</text>
<text x="82.7" y="111.5">02</text>
<text x="207.2" y="112.8">G1</text>
<text x="62.4" y="114">03</text>
<text x="62.4" y="116.6">05</text>
<text x="62.4" y="119.1">07</text>
<text x="82.7" y="114">04</text>
<text x="82.7" y="116.6">06</text>
<text x="82.7" y="119.1">08</text>
<text x="207.2" y="115.3">G2</text>
<text x="207.2" y="117.9">G3</text>
<text x="62.4" y="121.7">09</text>
<text x="62.4" y="124.2">11</text>
<text x="82.7" y="121.7">10</text>
<text x="82.7" y="124.2">12</text>
<text x="207.2" y="120.4">G4</text>
<text x="62.4" y="140.7">01</text>
<text x="62.4" y="143.3">03</text>
<text x="82.7" y="140.7">02</text>
<text x="82.7" y="143.3">04</text>
<text x="62.4" y="145.8">05</text>
<text x="62.4" y="148.3">07</text>
<text x="82.7" y="145.8">06</text>
<text x="82.7" y="148.3">08</text>
<text x="137.8" y="148.3">1</text>
<text x="158.1" y="148.3">6</text>
<text x="62.4" y="150.9">09</text>
<text x="62.4" y="153.4">11</text>
<text x="62.4" y="156">13</text>
<text x="82.7" y="150.9">10</text>
<text x="82.7" y="153.4">12</text>
<text x="82.7" y="156">14</text>
<text x="137.8" y="150.9">2</text>
<text x="137.8" y="153.4">3</text>
<text x="137.8" y="156">4</text>
<text x="158.1" y="150.9">7</text>
<text x="158.1" y="153.4">8</text>
<text x="158.1" y="156">9</text>
<text x="137.8" y="158.5">5</text>
<text x="157.7" y="158.5">10</text>
</g>
<g font-size="1.4" fill="#006464">
<text x="67.1" y="32.5">01</text>
<text x="67.1" y="35">03</text>
<text x="78.1" y="32.5">02</text>
<text x="78.1" y="35">04</text>
<text x="191.5" y="35">01</text>
<text x="202.5" y="35">02</text>
<text x="67.1" y="37.6">05</text>
<text x="67.1" y="40.1">07</text>
<text x="78.1" y="37.6">06</text>
<text x="78.1" y="40.1">08</text>
<text x="191.5" y="37.6">03</text>
<text x="191.5" y="40.1">05</text>
<text x="202.5" y="37.6">04</text>
<text x="202.5" y="40.1">06</text>
<text x="67.1" y="42.6">09</text>
<text x="67.1" y="45.2">11</text>
<text x="78.1" y="42.6">10</text>
<text x="78.1" y="45.2">12</text>
<text x="191.5" y="42.6">07</text>
<text x="191.5" y="45.2">09</text>
<text x="191.5" y="47.7">11</text>
<text x="202.5" y="42.6">08</text>
<text x="202.5" y="45.2">10</text>
<text x="202.5" y="47.7">12</text>
<text x="191.5" y="50.3">13</text>
<text x="191.5" y="52.8">15</text>
<text x="202.5" y="50.3">14</text>
<text x="202.5" y="52.8">16</text>
<text x="191.5" y="55.3">17</text>
<text x="191.5" y="57.9">19</text>
<text x="202.5" y="55.3">18</text>
<text x="202.5" y="57.9">20</text>
<text x="67.1" y="61.7">01</text>
<text x="67.1" y="64.2">03</text>
<text x="78.1" y="61.7">02</text>
<text x="78.1" y="64.2">04</text>
<text x="191.5" y="60.4">21</text>
<text x="191.5" y="63">23</text>
<text x="191.5" y="65.5">25</text>
<text x="202.5" y="60.4">22</text>
<text x="202.5" y="63">24</text>
<text x="202.5" y="65.5">26</text>
<text x="67.1" y="66.8">05</text>
<text x="67.1" y="69.3">07</text>
<text x="67.1" y="71.9">09</text>
<text x="78.1" y="66.8">06</text>
<text x="78.1" y="69.3">08</text>
<text x="78.1" y="71.9">10</text>
<text x="191.5" y="68">27</text>
<text x="191.5" y="70.6">29</text>
<text x="202.5" y="68">28</text>
<text x="202.5" y="70.6">30</text>
<text x="67.1" y="74.4">11</text>
<text x="67.1" y="76.9">13</text>
<text x="78.1" y="74.4">12</text>
<text x="78.1" y="76.9">14</text>
<text x="191.5" y="73.1">31</text>
<text x="191.5" y="75.7">33</text>
<text x="202.5" y="73.1">32</text>
<text x="202.5" y="75.7">34</text>
<text x="191.5" y="78.2">35</text>
<text x="191.5" y="80.7">37</text>
<text x="191.5" y="83.3">39</text>
<text x="202.5" y="78.2">36</text>
<text x="202.5" y="80.7">38</text>
<text x="202.5" y="83.3">40</text>
<text x="191.5" y="85.8">41</text>
<text x="191.5" y="88.4">43</text>
<text x="202.5" y="85.8">42</text>
<text x="202.5" y="88.4">44</text>
<text x="191.5" y="90.9">45</text>
<text x="191.5" y="93.4">47</text>
<text x="191.5" y="96">49</text>
<text x="202.5" y="90.9">46</text>
<text x="202.5" y="93.4">48</text>
<text x="202.5" y="96">50</text>
<text x="191.5" y="98.5">51</text>
<text x="191.5" y="101.1">53</text>
<text x="202.5" y="98.5">52</text>
<text x="202.5" y="101.1">54</text>
<text x="191.5" y="103.6">55</text>
<text x="191.5" y="106.1">57</text>
<text x="202.5" y="103.6">56</text>
<text x="202.5" y="106.1">58</text>
<text x="67.1" y="112.5">01</text>
<text x="78.1" y="112.5">02</text>
<text x="191.5" y="108.7">59</text>
<text x="202.5" y="113.8">G1</text>
<text x="202.5" y="108.7">60</text>
<text x="67.1" y="115">03</text>
<text x="67.1" y="117.6">05</text>
<text x="78.1" y="115">04</text>
<text x="78.1" y="117.6">06</text>
<text x="202.5" y="116.3">G2</text>
<text x="202.5" y="118.8">G3</text>
<text x="67.1" y="120.1">07</text>
<text x="67.1" y="122.7">09</text>
<text x="67.1" y="125.2">11</text>
<text x="78.1" y="120.1">08</text>
<text x="78.1" y="122.7">10</text>
<text x="78.1" y="125.2">12</text>
<text x="202.5" y="121.4">G4</text>
<text x="67.1" y="141.7">01</text>
<text x="78.1" y="141.7">02</text>
<text x="67.1" y="144.2">03</text>
<text x="67.1" y="146.8">05</text>
<text x="67.1" y="149.3">07</text>
<text x="78.1" y="144.2">04</text>
<text x="78.1" y="146.8">06</text>
<text x="78.1" y="149.3">08</text>
<text x="142" y="149.3">1</text>
<text x="154" y="149.3">6</text>
<text x="67.1" y="151.9">09</text>
<text x="67.1" y="154.4">11</text>
<text x="78.1" y="151.9">10</text>
<text x="78.1" y="154.4">12</text>
<text x="142" y="151.9">2</text>
<text x="142" y="154.4">3</text>
<text x="154" y="151.9">7</text>
<text x="154" y="154.4">8</text>
<text x="67.1" y="156.9">13</text>
<text x="78.1" y="156.9">14</text>
<text x="142" y="156.9">4</text>
<text x="142" y="159.5">5</text>
<text x="153" y="159.5">10</text>
<text x="154" y="156.9">9</text>
</g>
</svg>
